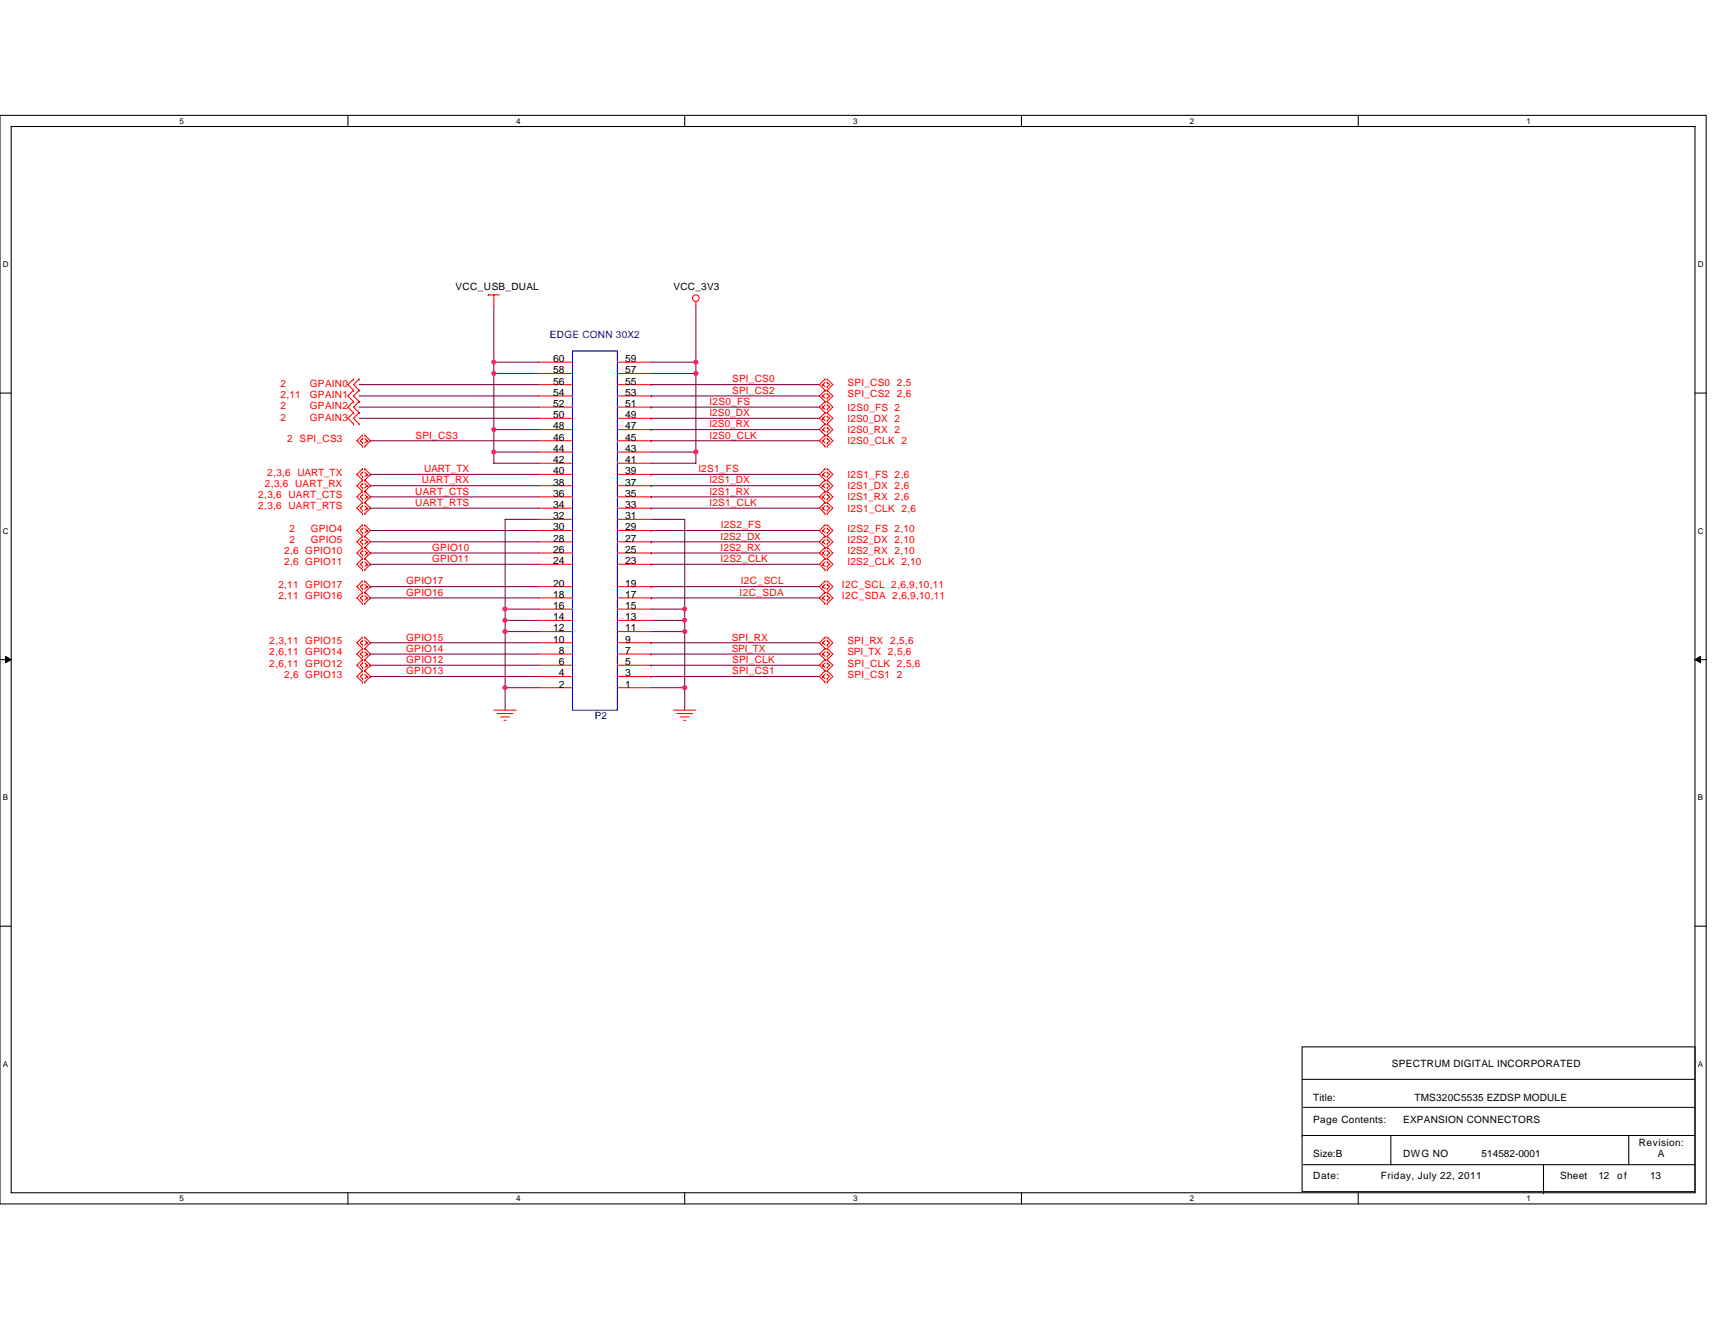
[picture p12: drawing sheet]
<svg xmlns="http://www.w3.org/2000/svg" width="279mm" height="216mm" viewBox="0 0 279 216" stroke-linecap="round" stroke-linejoin="round" font-family="sans-serif">
<path d="M0 18.8h278v177.4h-278zM1.8 20.6h274.3v173.8h-274.3z" fill="none" stroke="#000" stroke-width=".17"/>
<g fill="#fff">
<path d="M29.3 19h.7v1.4h-.7z"/>
<path d="M29.3 194.5h.7v1.5h-.7z"/>
</g>
<path d="M56.7 18.8v1.8M56.7 194.4v1.8" fill="none" stroke="#000" stroke-width=".17"/>
<g fill="#fff">
<path d="M84.1 19h.7v1.4h-.7z"/>
<path d="M84.1 194.5h.7v1.5h-.7z"/>
</g>
<path d="M111.5 18.8v1.8M111.5 194.4v1.8" fill="none" stroke="#000" stroke-width=".17"/>
<g fill="#fff">
<path d="M139 19h.7v1.4h-.7z"/>
<path d="M139 194.5h.7v1.5h-.7z"/>
</g>
<path d="M166.4 18.8v1.8M166.4 194.4v1.8" fill="none" stroke="#000" stroke-width=".17"/>
<g fill="#fff">
<path d="M193.8 19h.8v1.4h-.8z"/>
<path d="M193.8 194.5h.8v1.5h-.8z"/>
</g>
<path d="M221.3 18.8v1.8M221.3 194.4v1.8" fill="none" stroke="#000" stroke-width=".17"/>
<g fill="#fff">
<path d="M248.7 19h.7v1.4h-.7z"/>
<path d="M248.7 194.5h.7v1.5h-.7z"/>
<path d="M.5 42.3h.9v1.5h-.9z"/>
<path d="M276.6 42.3h1v1.5h-1z"/>
<path d="M.5 85.8h.9v1.4h-.9z"/>
<path d="M276.6 85.8h1v1.4h-1z"/>
</g>
<path d="M0 64.1h1.8M276.1 64.1h1.9" fill="none" stroke="#000" stroke-width=".17"/>
<g fill="#fff">
<path d="M.5 129.2h.8v1.5h-.8z"/>
<path d="M276.6 129.2h.9v1.5h-.9z"/>
</g>
<path d="M0 107.5h1.8M276.1 107.5h1.9" fill="none" stroke="#000" stroke-width=".17"/>
<path d="M.9 107l.9 .5-.9 .5zM276.1 107.5l1-.5v1z" fill="#000" stroke="#000" stroke-width=".16"/>
<g fill="#fff">
<path d="M.5 172.6h.8v1.5h-.8z"/>
<path d="M276.6 172.6h.9v1.5h-.9z"/>
</g>
<path d="M0 150.9h1.8M276.1 150.9h1.9M212.1 170.6h64v23.6h-64zM212.1 175.9h64M212.1 185h.1M212.1 185h64M212.3 189.8h63.8M212.3 180.4h63.8M226.6 185v4.8M251.5 194.4h.1M251.5 189.8v4.6M265.3 185v4.8" fill="none" stroke="#000" stroke-width=".17"/>
<g fill="none" stroke="#800040" stroke-width=".17">
<path d="M80.5 49.9v9.1h7.3M80.5 59v1.9h7.3M106.1 59h7.3M113.4 49.9v9.1M113.4 59v1.9M58.5 62.7h29.3M58.5 64.5h29.3M58.5 66.3h29.3M58.5 68.2h29.3M60.3 79.1h.1M60.3 77.3h.1M60.3 71.8h.1"/>
<path d="M60.3 79.1h27.5M60.3 77.3h27.5M60.3 71.8h27.5M80.5 73.7h7.3M80.5 73.7v1.8h7.3M80.5 70v3.7M80.5 60.9v9.1h7.3M106.1 73.7h7.3v1.8h-7.3M106.1 60.9h7.3M106.1 62.7h.1M106.1 64.5h.1M106.1 68.2h.1"/>
<path d="M106.1 66.3h.1M106.1 71.8h.1M106.1 70h.1M106.1 79.1h.1M106.1 77.3h.1M106.1 79.1h27.4M106.1 77.3h27.4M106.1 62.7h27.4M106.1 64.5h27.4M106.1 71.8h27.4M106.1 68.2h27.4M106.1 66.3h27.4"/>
<path d="M106.1 70h27.4M113.4 60.9v12.8M60.3 97.4h.1M60.3 95.6h.1M60.3 82.8h.1M60.3 81h.1M60.3 86.4h27.5M60.3 88.3h27.5M60.3 90.1h.1M60.3 91.9h.1M60.3 97.4h27.5M60.3 95.6h27.5"/>
<path d="M60.3 82.8h27.5M60.3 81h27.5M60.3 91.9h27.5M60.3 90.1h27.5M82.3 99.3h5.5M82.3 99.3v1.8M87.8 84.6h-5.5v14.7M106.1 97.4h.1M106.1 95.6h.1M106.1 99.3h5.4M106.1 84.6h5.4v14.7M106.1 91.9h.1"/>
<path d="M106.1 86.4h.1M106.1 90.1h.1M106.1 88.3h.1M106.1 82.8h.1M106.1 81h.1M106.1 97.4h27.4M106.1 95.6h27.4M106.1 82.8h27.4M106.1 81h27.4M106.1 91.9h27.4M106.1 86.4h27.4M106.1 90.1h27.4"/>
<path d="M106.1 88.3h27.4M111.5 99.3v1.8M60.3 104.7h.1M60.3 106.6h.1M60.3 108.4h.1M60.3 110.2h.1M60.3 104.7h27.5M60.3 106.6h27.5M60.3 108.4h27.5M60.3 110.2h27.5M82.3 112.1v3.6M82.3 102.9v9.2h5.5"/>
<path d="M82.3 101.1h5.5M82.3 101.1v1.8M82.3 102.9h5.5M106.1 110.2h.1M106.1 104.7h.1M106.1 106.6h.1M106.1 108.4h.1M106.1 112.1h5.4M106.1 101.1h5.4M106.1 102.9h5.4M106.1 104.7h27.4M106.1 106.6h27.4"/>
<path d="M106.1 108.4h27.4M106.1 110.2h27.4M111.5 112.1v3.6M111.5 101.1v1.8M111.5 102.9v9.2"/>
</g>
<g fill="none" stroke="#f00" stroke-width=".17">
<path d="M79.5 48h.1M79.5 48h1.9M80.5 48v1.9M87.8 59h5.5M100.6 59h5.5M113.4 49.1v.8M57.6 61.8h.1M57.6 63.6h.1M57.6 65.4h.1M57.6 67.2h.1M57.6 69.1h.1M57.6 61.8l-.9 .9 .9 .9"/>
<path d="M57.6 63.6l-.9 .9 .9 .9M57.6 65.4l-.9 .9 .9 .9M57.6 67.2l-.9 1 .9 .9M58.5 61.8h.1M58.5 63.6h.1M58.5 65.4h.1M58.5 67.2h.1M58.5 69.1h.1M58.5 61.8l-.9 .9 .9 .9M58.5 63.6l-.9 .9 .9 .9M58.5 65.4l-.9 .9 .9 .9M58.5 67.2l-.9 1 .9 .9"/>
<path d="M59.1 78.2h.1M59.1 79.5h.1M59.1 78.8h.1M59.1 76.4h.1M59.1 77.7h.1M59.1 76.9h.1M59.1 72.7h.1M59.1 70.9h.1M59.1 72.2h.1M59.1 71.5h.1M59.1 78.2l-1 .9 1 1M59.1 78.8l-.4 .3 .4 .4"/>
<path d="M59.1 76.4l-1 .9 1 .9M59.1 76.9l-.4 .4 .4 .4M59.1 70.9l-1 .9 1 .9M59.1 71.5l-.4 .3 .4 .4M59.4 78.2h.1M59.4 76.4h.1M59.4 72.7h.1M59.4 70.9h.1M59.4 78.2l.9 .9-.9 1M59.4 78.8l.4 .3M59.4 76.4l.9 .9-.9 .9M59.4 76.9l.4 .4"/>
<path d="M59.4 70.9l.9 .9-.9 .9M59.4 71.5l.4 .3M59.8 79.1h.1M59.8 77.3h.1M59.8 71.8h.1M59.8 79.1l-.4 .4M59.8 77.3l-.4 .4M59.8 71.8l-.4 .4M87.8 79.1h5.5M87.8 77.3h5.5M87.8 75.5h5.5M87.8 73.7h5.5"/>
<path d="M87.8 66.3h5.5M87.8 64.5h5.5M87.8 71.8h5.5M87.8 70h5.5M87.8 68.2h5.5M87.8 62.7h5.5M87.8 60.9h5.5M100.6 79.1h5.5M100.6 77.3h5.5M100.6 75.5h5.5M100.6 73.7h5.5M100.6 66.3h5.5"/>
<path d="M100.6 64.5h5.5M100.6 71.8h5.5M100.6 70h5.5M100.6 68.2h5.5M100.6 62.7h5.5M100.6 60.9h5.5M134 62.7h.1M134 64.5h.1M134 68.2h.1M134 66.3h.1M134 71.8h.1M134 70h.1"/>
<path d="M134 79.1h.1M134 77.3h.1M134 62.7l.4 .3M134 64.5l.4 .4M134 68.2l.4 .3M134 66.3l.4 .4M134 71.8l.4 .4M134 70l.4 .4M134 79.1l.4 .4M134 77.3l.4 .4M134.4 63.6h.1M134.4 61.8h.1"/>
<path d="M134.4 65.4h.1M134.4 67.2h.1M134.4 69.1h.1M134.4 70.9h.1M134.4 72.7h.1M134.4 78.2h.1M134.4 76.4h.1M134.4 61.8l-.9 .9 .9 .9M134.4 62.3l-.4 .4M134.4 63.6l-.9 .9 .9 .9M134.4 64.1l-.4 .4M134.4 67.2l-.9 1 .9 .9"/>
<path d="M134.4 67.8l-.4 .4M134.4 65.4l-.9 .9 .9 .9M134.4 66l-.4 .3M134.4 70.9l-.9 .9 .9 .9M134.4 71.5l-.4 .3M134.4 69.1l-.9 .9 .9 .9M134.4 69.6l-.4 .4M134.4 78.2l-.9 .9 .9 1M134.4 78.8l-.4 .3M134.4 76.4l-.9 .9 .9 .9M134.4 76.9l-.4 .4M134.8 63.6h.1"/>
<path d="M134.8 61.8h.1M134.8 63h.1M134.8 62.3h.1M134.8 65.4h.1M134.8 64.9h.1M134.8 64.1h.1M134.8 67.2h.1M134.8 69.1h.1M134.8 67.8h.1M134.8 68.5h.1M134.8 66h.1M134.8 66.7h.1"/>
<path d="M134.8 70.9h.1M134.8 72.7h.1M134.8 71.5h.1M134.8 72.2h.1M134.8 69.6h.1M134.8 70.4h.1M134.8 78.2h.1M134.8 78.8h.1M134.8 79.5h.1M134.8 76.4h.1M134.8 76.9h.1M134.8 77.7h.1"/>
<path d="M134.8 61.8l.9 .9-.9 .9M134.8 62.3l.3 .4-.3 .3M134.8 63.6l.9 .9-.9 .9M134.8 64.1l.3 .4-.3 .4M134.8 67.2l.9 1-.9 .9M134.8 67.8l.3 .4-.3 .3M134.8 65.4l.9 .9-.9 .9M134.8 66l.3 .3-.3 .4M134.8 70.9l.9 .9-.9 .9M134.8 71.5l.3 .3-.3 .4M134.8 69.1l.9 .9-.9 .9M134.8 69.6l.3 .4-.3 .4"/>
<path d="M134.8 78.2l.9 .9-.9 1M134.8 78.8l.3 .3-.3 .4M134.8 76.4l.9 .9-.9 .9M134.8 76.9l.3 .4-.3 .4M59.1 98.3h.1M59.1 96.5h.1M59.1 97.8h.1M59.1 97.1h.1M59.1 94.7h.1M59.1 96h.1M59.1 95.2h.1M59.1 83.7h.1"/>
<path d="M59.1 81.9h.1M59.1 83.2h.1M59.1 82.4h.1M59.1 80.1h.1M59.1 81.3h.1M59.1 80.6h.1M59.1 87.4h.1M59.1 85.5h.1M59.1 86.8h.1M59.1 86.1h.1M59.1 89.2h.1M59.1 88.6h.1"/>
<path d="M59.1 87.9h.1M59.1 91h.1M59.1 90.5h.1M59.1 89.7h.1M59.1 92.9h.1M59.1 92.3h.1M59.1 91.6h.1M59.1 96.5l-1 .9 1 .9M59.1 97.1l-.4 .3 .4 .4M59.1 94.7l-1 .9 1 .9M59.1 95.2l-.4 .4 .4 .4M59.1 81.9l-1 .9 1 .9"/>
<path d="M59.1 82.4l-.4 .4 .4 .4M59.1 80.1l-1 .9 1 .9M59.1 80.6l-.4 .4 .4 .3M59.1 85.5l-1 .9 1 1M59.1 86.1l-.4 .3 .4 .4M59.1 87.4l-1 .9 1 .9M59.1 87.9l-.4 .4 .4 .3M59.1 89.2l-1 .9 1 .9M59.1 89.7l-.4 .4 .4 .4M59.1 91l-1 .9 1 1M59.1 91.6l-.4 .3 .4 .4M59.4 98.3h.1"/>
<path d="M59.4 96.5h.1M59.4 94.7h.1M59.4 83.7h.1M59.4 81.9h.1M59.4 80.1h.1M59.4 87.4h.1M59.4 85.5h.1M59.4 89.2h.1M59.4 91h.1M59.4 92.9h.1M59.4 96.5l.9 .9-.9 .9M59.4 97.1l.4 .3"/>
<path d="M59.4 94.7l.9 .9-.9 .9M59.4 95.2l.4 .4M59.4 81.9l.9 .9-.9 .9M59.4 82.4l.4 .4M59.4 80.1l.9 .9-.9 .9M59.4 80.6l.4 .4M59.4 85.5l.9 .9-.9 1M59.4 86.1l.4 .3M59.4 87.4l.9 .9-.9 .9M59.4 87.9l.4 .4M59.4 89.2l.9 .9-.9 .9M59.4 89.7l.4 .4"/>
<path d="M59.4 91l.9 .9-.9 1M59.4 91.6l.4 .3M59.8 97.4h.1M59.8 95.6h.1M59.8 82.8h.1M59.8 81h.1M59.8 86.4h.1M59.8 88.3h.1M59.8 90.1h.1M59.8 91.9h.1M59.8 97.4l-.4 .4M59.8 95.6l-.4 .4"/>
<path d="M59.8 82.8l-.4 .4M59.8 81l-.4 .3M59.8 86.4l-.4 .4M59.8 88.3l-.4 .3M59.8 90.1l-.4 .4M59.8 91.9l-.4 .4M87.8 99.3h5.5M87.8 97.4h5.5M87.8 95.6h5.5M87.8 91.9h5.5M87.8 90.1h5.5M87.8 88.3h5.5"/>
<path d="M87.8 86.4h5.5M87.8 84.6h5.5M87.8 82.8h5.5M87.8 81h5.5M100.6 99.3h5.5M100.6 97.4h5.5M100.6 95.6h5.5M100.6 91.9h5.5M100.6 90.1h5.5M100.6 88.3h5.5M100.6 86.4h5.5M100.6 84.6h5.5"/>
<path d="M100.6 82.8h5.5M100.6 81h5.5M134 97.4h.1M134 95.6h.1M134 88.3h.1M134 86.4h.1M134 91.9h.1M134 90.1h.1M134 82.8h.1M134 81h.1M134 97.4l.4 .4M134 95.6l.4 .4"/>
<path d="M134 88.3l.4 .3M134 86.4l.4 .4M134 91.9l.4 .4M134 90.1l.4 .4M134 82.8l.4 .4M134 81l.4 .3M134.4 98.3h.1M134.4 96.5h.1M134.4 94.7h.1M134.4 89.2h.1M134.4 87.4h.1M134.4 85.5h.1"/>
<path d="M134.4 92.9h.1M134.4 91h.1M134.4 80.1h.1M134.4 81.9h.1M134.4 83.7h.1M134.4 96.5l-.9 .9 .9 .9M134.4 97.1l-.4 .3M134.4 94.7l-.9 .9 .9 .9M134.4 95.2l-.4 .4M134.4 87.4l-.9 .9 .9 .9M134.4 87.9l-.4 .4M134.4 85.5l-.9 .9 .9 1"/>
<path d="M134.4 86.1l-.4 .3M134.4 91l-.9 .9 .9 1M134.4 91.6l-.4 .3M134.4 89.2l-.9 .9 .9 .9M134.4 89.7l-.4 .4M134.4 81.9l-.9 .9 .9 .9M134.4 82.4l-.4 .4M134.4 80.1l-.9 .9 .9 .9M134.4 80.6l-.4 .4M134.8 98.3h.1M134.8 96.5h.1M134.8 97.8h.1"/>
<path d="M134.8 97.1h.1M134.8 94.7h.1M134.8 96h.1M134.8 95.2h.1M134.8 89.2h.1M134.8 87.4h.1M134.8 88.6h.1M134.8 87.9h.1M134.8 85.5h.1M134.8 86.8h.1M134.8 86.1h.1M134.8 92.9h.1"/>
<path d="M134.8 91h.1M134.8 92.3h.1M134.8 91.6h.1M134.8 90.5h.1M134.8 89.7h.1M134.8 80.1h.1M134.8 81.9h.1M134.8 83.7h.1M134.8 82.4h.1M134.8 83.2h.1M134.8 80.6h.1M134.8 81.3h.1"/>
<path d="M134.8 96.5l.9 .9-.9 .9M134.8 97.1l.3 .3-.3 .4M134.8 94.7l.9 .9-.9 .9M134.8 95.2l.3 .4-.3 .4M134.8 87.4l.9 .9-.9 .9M134.8 87.9l.3 .4-.3 .3M134.8 85.5l.9 .9-.9 1M134.8 86.1l.3 .3-.3 .4M134.8 91l.9 .9-.9 1M134.8 91.6l.3 .3-.3 .4M134.8 89.2l.9 .9-.9 .9M134.8 89.7l.3 .4-.3 .4"/>
<path d="M134.8 81.9l.9 .9-.9 .9M134.8 82.4l.3 .4-.3 .4M134.8 80.1l.9 .9-.9 .9M134.8 80.6l.3 .4-.3 .3M59.1 105.7h.1M59.1 103.8h.1M59.1 105.1h.1M59.1 104.4h.1M59.1 107.5h.1M59.1 106.9h.1M59.1 106.2h.1M59.1 109.3h.1"/>
<path d="M59.1 108.8h.1M59.1 108h.1M59.1 111.1h.1M59.1 110.6h.1M59.1 109.9h.1M59.1 103.8l-1 .9 1 1M59.1 104.4l-.4 .3 .4 .4M59.1 105.7l-1 .9 1 .9M59.1 106.2l-.4 .4 .4 .3M59.1 107.5l-1 .9 1 .9M59.1 108l-.4 .4 .4 .4M59.1 109.3l-1 .9 1 .9"/>
<path d="M59.1 109.9l-.4 .3 .4 .4M59.4 105.7h.1M59.4 103.8h.1M59.4 107.5h.1M59.4 109.3h.1M59.4 111.1h.1M59.4 103.8l.9 .9-.9 1M59.4 104.4l.4 .3M59.4 105.7l.9 .9-.9 .9M59.4 106.2l.4 .4M59.4 107.5l.9 .9-.9 .9M59.4 108l.4 .4"/>
<path d="M59.4 109.3l.9 .9-.9 .9M59.4 109.9l.4 .3M59.8 104.7h.1M59.8 106.6h.1M59.8 108.4h.1M59.8 110.2h.1M59.8 104.7l-.4 .4M59.8 106.6l-.4 .3M59.8 108.4l-.4 .4M59.8 110.2l-.4 .4M80.5 115.7h3.6M81 116.3h2.6"/>
<path d="M81.6 116.8h1.4M82.1 117.4h.4M87.8 112.1h5.5M87.8 110.2h5.5M87.8 108.4h5.5M87.8 106.6h5.5M87.8 104.7h5.5M87.8 102.9h5.5M87.8 101.1h5.5M100.6 112.1h5.5M100.6 110.2h5.5M100.6 108.4h5.5"/>
<path d="M100.6 106.6h5.5M100.6 104.7h5.5M100.6 102.9h5.5M100.6 101.1h5.5M109.7 115.7h3.7M110.3 116.3h2.5M110.8 116.8h1.5M111.4 117.4h.3M134 110.2h.1M134 104.7h.1M134 106.6h.1M134 108.4h.1"/>
<path d="M134 110.2l.4 .4M134 104.7l.4 .4M134 106.6l.4 .3M134 108.4l.4 .4M134.4 111.1h.1M134.4 109.3h.1M134.4 105.7h.1M134.4 103.8h.1M134.4 107.5h.1M134.4 109.3l-.9 .9 .9 .9M134.4 109.9l-.4 .3M134.4 103.8l-.9 .9 .9 1"/>
<path d="M134.4 104.4l-.4 .3M134.4 105.7l-.9 .9 .9 .9M134.4 106.2l-.4 .4M134.4 107.5l-.9 .9 .9 .9M134.4 108l-.4 .4M134.8 111.1h.1M134.8 109.3h.1M134.8 110.6h.1M134.8 109.9h.1M134.8 105.7h.1M134.8 103.8h.1M134.8 105.1h.1"/>
<path d="M134.8 104.4h.1M134.8 107.5h.1M134.8 106.9h.1M134.8 106.2h.1M134.8 108.8h.1M134.8 108h.1M134.8 109.3l.9 .9-.9 .9M134.8 109.9l.3 .3-.3 .4M134.8 103.8l.9 .9-.9 1M134.8 104.4l.3 .3-.3 .4M134.8 105.7l.9 .9-.9 .9M134.8 106.2l.3 .4-.3 .3"/>
<path d="M134.8 107.5l.9 .9-.9 .9M134.8 108l.3 .4-.3 .4"/>
<circle cx="113.4" cy="48.6" r=".54"/>
</g>
<path d="M93.3 57.2h7.3v58.5h-7.3z" fill="none" stroke="#00f" stroke-width=".17"/>
<g fill="#f0f" stroke="#f0f" stroke-width=".17">
<circle cx="82.3" cy="112" r=".36"/>
<circle cx="82.3" cy="102.9" r=".36"/>
<circle cx="111.5" cy="112" r=".35"/>
<circle cx="111.5" cy="99.2" r=".35"/>
<circle cx="113.4" cy="73.6" r=".36"/>
<circle cx="111.5" cy="101.1" r=".36"/>
<circle cx="80.4" cy="73.6" r=".36"/>
<circle cx="82.3" cy="101.1" r=".36"/>
<circle cx="113.4" cy="60.8" r=".36"/>
<circle cx="80.4" cy="59" r=".36"/>
<circle cx="82.3" cy="99.2" r=".36"/>
<circle cx="111.5" cy="102.9" r=".35"/>
<circle cx="113.4" cy="59" r=".36"/>
<circle cx="80.4" cy="70" r=".35"/>
<circle cx="80.4" cy="60.8" r=".35"/>
</g>
<g font-size="1.7">
<text x="90.1" y="59">60</text>
<text x="101.9" y="59">59</text>
<text x="90.1" y="64.5">54</text>
<text x="90.1" y="62.7">56</text>
<text x="90.1" y="60.8">58</text>
<text x="101.9" y="64.5">53</text>
<text x="101.9" y="62.7">55</text>
<text x="101.9" y="60.8">57</text>
<text x="90.1" y="66.3">52</text>
<text x="90.1" y="71.8">46</text>
<text x="90.1" y="70">48</text>
<text x="90.1" y="68.1">50</text>
<text x="101.9" y="70">47</text>
<text x="101.9" y="71.8">45</text>
<text x="101.9" y="66.3">51</text>
<text x="101.9" y="68.1">49</text>
<text x="90.1" y="77.3">40</text>
<text x="90.1" y="75.5">42</text>
<text x="90.1" y="73.6">44</text>
<text x="101.9" y="77.3">39</text>
<text x="101.9" y="75.5">41</text>
<text x="101.9" y="73.6">43</text>
<text x="90.1" y="82.8">34</text>
<text x="90.1" y="80.9">36</text>
<text x="90.1" y="79.1">38</text>
<text x="101.9" y="82.8">33</text>
<text x="101.9" y="80.9">35</text>
<text x="101.9" y="79.1">37</text>
<text x="90.1" y="88.3">28</text>
<text x="90.1" y="86.4">30</text>
<text x="90.1" y="84.6">32</text>
<text x="101.9" y="88.3">27</text>
<text x="101.9" y="86.4">29</text>
<text x="101.9" y="84.6">31</text>
<text x="90.1" y="95.6">20</text>
<text x="90.1" y="91.9">24</text>
<text x="90.1" y="90.1">26</text>
<text x="101.9" y="95.6">19</text>
<text x="101.9" y="91.9">23</text>
<text x="101.9" y="90.1">25</text>
<text x="90.1" y="101.1">14</text>
<text x="90.1" y="99.2">16</text>
<text x="90.1" y="97.4">18</text>
<text x="101.9" y="101.1">13</text>
<text x="101.9" y="99.2">15</text>
<text x="101.9" y="97.4">17</text>
<text x="90.1" y="104.7">10</text>
<text x="90.1" y="102.9">12</text>
<text x="91.1" y="106.6">8</text>
<text x="101.9" y="106.6">7</text>
<text x="101.9" y="104.7">9</text>
<text x="101.9" y="102.9">11</text>
<text x="91.1" y="112">2</text>
<text x="91.1" y="110.2">4</text>
<text x="91.1" y="108.4">6</text>
<text x="101.9" y="112">1</text>
<text x="101.9" y="110.2">3</text>
<text x="101.9" y="108.4">5</text>
</g>
<g font-size="1.6">
<text x="74.2" y="47.3">VCC_USB_DUAL</text>
<text x="109.7" y="47.3">VCC_3V3</text>
<text x="226.8" y="173.9">SPECTRUM DIGITAL INCORPORATED</text>
<text x="214" y="179.4">Title:</text>
<text x="230.4" y="179.4">TMS320C5535 EZDSP MODULE</text>
<text x="214" y="183">Page Contents:</text>
<text x="228.6" y="183">EXPANSION CONNECTORS</text>
<text x="214" y="188.5">Size:B</text>
<text x="228.6" y="188.5">DWG NO</text>
<text x="241.4" y="188.5">514582-0001</text>
<text x="267" y="186.7">Revision:</text>
<text x="270.1" y="188.5">A</text>
<text x="214" y="192.2">Date:</text>
<text x="224.9" y="192.2">Friday, July 22, 2011</text>
<text x="254.2" y="192.2">Sheet</text>
<text x="260.4" y="192.2">12</text>
<text x="263.5" y="192.2">of</text>
<text x="268.8" y="192.2">13</text>
</g>
<g font-size="1.6" fill="#000080">
<text x="89.6" y="55">EDGE CONN 30X2</text>
<text x="96.9" y="117.2">P2</text>
</g>
<g font-size="1.6" fill="#f00">
<text x="45.7" y="63.1">2</text>
<text x="45.7" y="64.9">2,11</text>
<text x="50.5" y="63.1">GPAIN0</text>
<text x="50.5" y="64.9">GPAIN1</text>
<text x="115.6" y="66">I2S0_FS</text>
<text x="119.3" y="62.3">SPI_CS0</text>
<text x="119.3" y="64.2">SPI_CS2</text>
<text x="138.1" y="62.9">SPI_CS0 2,5</text>
<text x="138.1" y="64.7">SPI_CS2 2,6</text>
<text x="45.7" y="66.7">2</text>
<text x="45.7" y="68.6">2</text>
<text x="50.5" y="66.7">GPAIN2</text>
<text x="50.5" y="68.6">GPAIN3</text>
<text x="67.7" y="71.5">SPI_CS3</text>
<text x="115.6" y="67.8">I2S0_DX</text>
<text x="115.6" y="71.5">I2S0_CLK</text>
<text x="115.6" y="69.6">I2S0_RX</text>
<text x="138.1" y="68.7">I2S0_DX 2</text>
<text x="138.1" y="70.6">I2S0_RX 2</text>
<text x="138.1" y="66.9">I2S0_FS 2</text>
<text x="43.5" y="77.5">2,3,6 UART_TX</text>
<text x="46.8" y="72">2 SPI_CS3</text>
<text x="69.1" y="76.9">UART_TX</text>
<text x="113.8" y="76.9">I2S1_FS</text>
<text x="138.1" y="72.4">I2S0_CLK 2</text>
<text x="138.1" y="77.9">I2S1_FS 2,6</text>
<text x="42.1" y="83">2,3,6 UART_RTS</text>
<text x="42.1" y="81.2">2,3,6 UART_CTS</text>
<text x="43.2" y="79.3">2,3,6 UART_RX</text>
<text x="67.6" y="82.4">UART_RTS</text>
<text x="67.6" y="80.6">UART_CTS</text>
<text x="68.7" y="78.8">UART_RX</text>
<text x="115.6" y="78.8">I2S1_DX</text>
<text x="115.6" y="82.4">I2S1_CLK</text>
<text x="115.6" y="80.6">I2S1_RX</text>
<text x="138.1" y="79.7">I2S1_DX 2,6</text>
<text x="138.1" y="83.4">I2S1_CLK 2,6</text>
<text x="138.1" y="81.5">I2S1_RX 2,6</text>
<text x="47.2" y="86.7">2</text>
<text x="47.2" y="88.5">2</text>
<text x="50.7" y="86.7">GPIO4</text>
<text x="50.7" y="88.5">GPIO5</text>
<text x="70.4" y="89.7">GPIO10</text>
<text x="117.4" y="89.7">I2S2_RX</text>
<text x="117.4" y="87.9">I2S2_DX</text>
<text x="117.4" y="86.1">I2S2_FS</text>
<text x="138.1" y="88.5">I2S2_DX 2,10</text>
<text x="138.1" y="86.7">I2S2_FS 2,10</text>
<text x="45.4" y="95.8">2,11 GPIO17</text>
<text x="46.3" y="90.3">2,6 GPIO10</text>
<text x="46.3" y="92.1">2,6 GPIO11</text>
<text x="66.2" y="95.2">GPIO17</text>
<text x="70.4" y="91.6">GPIO11</text>
<text x="117.4" y="91.6">I2S2_CLK</text>
<text x="120.7" y="95.2">I2C_SCL</text>
<text x="137.2" y="95.8">I2C_SCL 2,6,9,10,11</text>
<text x="138.1" y="92.1">I2S2_CLK 2,10</text>
<text x="138.1" y="90.3">I2S2_RX 2,10</text>
<text x="45.4" y="97.6">2,11 GPIO16</text>
<text x="66.2" y="97.1">GPIO16</text>
<text x="120.5" y="97.1">I2C_SDA</text>
<text x="137.2" y="97.6">I2C_SDA 2,6,9,10,11</text>
<text x="43.9" y="104.9">2,3,11 GPIO15</text>
<text x="43.9" y="106.8">2,6,11 GPIO14</text>
<text x="66.2" y="104.4">GPIO15</text>
<text x="66.2" y="106.2">GPIO14</text>
<text x="119.2" y="106.2">SPI_TX</text>
<text x="119.2" y="104.4">SPI_RX</text>
<text x="138.1" y="104.9">SPI_RX 2,5,6</text>
<text x="138.1" y="106.8">SPI_TX 2,5,6</text>
<text x="43.9" y="108.6">2,6,11 GPIO12</text>
<text x="46.3" y="110.4">2,6 GPIO13</text>
<text x="66.2" y="108">GPIO12</text>
<text x="66.2" y="109.9">GPIO13</text>
<text x="119.3" y="109.9">SPI_CS1</text>
<text x="119.3" y="108">SPI_CLK</text>
<text x="138.1" y="110.4">SPI_CS1 2</text>
<text x="138.1" y="108.6">SPI_CLK 2,5,6</text>
</g>
<g font-size="1.3">
<text x="29.3" y="20.2">5</text>
<text x="84.1" y="20.2">4</text>
<text x="139" y="20.2">3</text>
<text x="193.8" y="20.2">2</text>
<text x="248.7" y="20.2">1</text>
<text x=".5" y="43.5">D</text>
<text x="276.6" y="43.5">D</text>
<text x=".5" y="87">C</text>
<text x="276.6" y="87">C</text>
<text x=".5" y="130.4">B</text>
<text x="276.6" y="130.4">B</text>
<text x=".5" y="173.8">A</text>
<text x="276.6" y="173.8">A</text>
<text x="29.3" y="195.7">5</text>
<text x="84.1" y="195.7">4</text>
<text x="139" y="195.7">3</text>
<text x="193.8" y="195.7">2</text>
<text x="248.7" y="195.7">1</text>
</g>
</svg>
